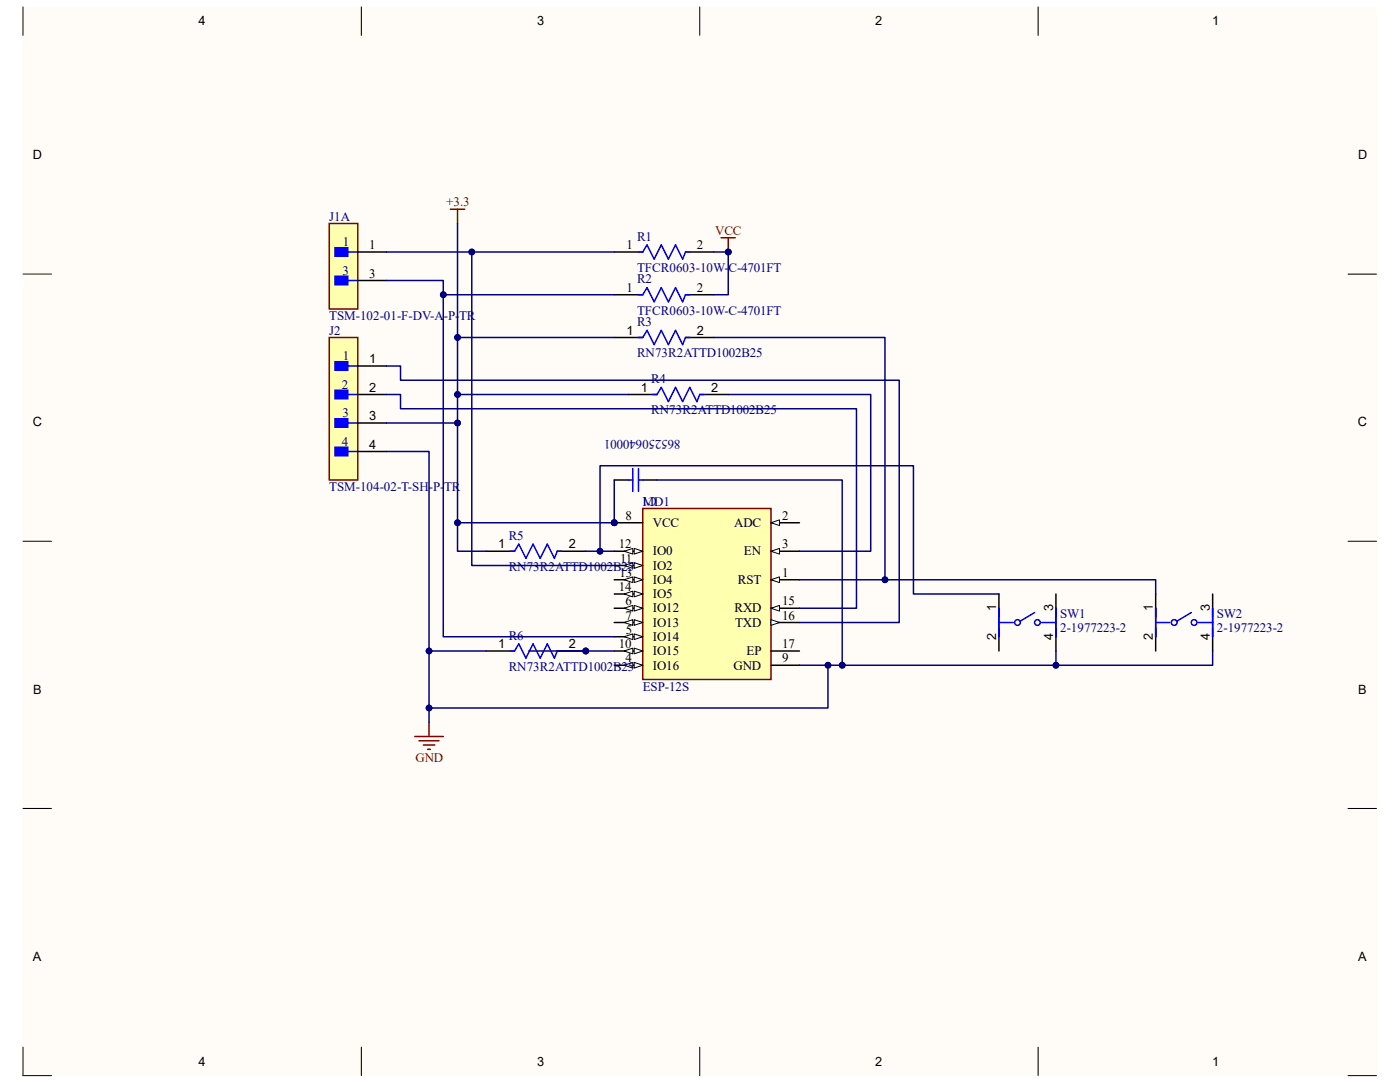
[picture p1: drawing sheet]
<svg xmlns="http://www.w3.org/2000/svg" width="279mm" height="216mm" viewBox="0 0 279 216" stroke-linecap="round" stroke-linejoin="round" font-family="sans-serif">
<g fill="#fffcf8">
<path d="M4.6 1.4h270.1v213.2h-270.1z" fill-rule="evenodd"/>
<path d="M10.3 7.1h258.7v201.8h-258.7z" fill-rule="evenodd"/>
</g>
<g fill="none" stroke="#000" stroke-width=".2">
<path d="M4.6 1.4v5.7M72.1 1.4v5.7M139.6 1.4v5.7M207.2 1.4v5.7M4.6 54.7h5.7M269 54.7h5.7M4.6 108h5.7M269 108h5.7M4.6 161.3h5.7M269 161.3h5.7M4.6 208.9v5.7h5.7M72.1 208.9v5.7"/>
<path d="M139.6 208.9v5.7M207.2 208.9v5.7M269 214.6h5.7"/>
</g>
<circle cx="122.6" cy="104.3" r=".57" fill="#000080"/>
<circle cx="122.6" cy="104.3" r=".57" fill="none" stroke="#000080" stroke-width=".2"/>
<path d="M128.3 101.5h25.6v34.1h-25.6z" fill-rule="evenodd" fill="#ffffb0"/>
<path d="M128.3 101.5h25.6v34.1h-25.6z" fill="none" stroke="#800000" stroke-width=".3"/>
<path d="M122.6 104.3h5.7" fill="none" stroke="#000" stroke-width=".3"/>
<circle cx="122.6" cy="104.3" r=".57" fill="#000080"/>
<circle cx="122.6" cy="104.3" r=".57" fill="none" stroke="#000080" stroke-width=".2"/>
<path d="M122.6 110h5.7" fill="none" stroke="#000" stroke-width=".3"/>
<path d="M126.6 109.4l1.7 .6-1.7 .6z" fill="#f8fcff"/>
<path d="M126.6 109.4l1.7 .6-1.7 .6z" fill="none" stroke="#000" stroke-width=".2"/>
<path d="M124.6 110l1.7-.6v1.2z" fill="#f8fcff"/>
<path d="M124.6 110l1.7-.6v1.2z" fill="none" stroke="#000" stroke-width=".2"/>
<path d="M122.6 112.8h5.7" fill="none" stroke="#000" stroke-width=".3"/>
<path d="M126.6 112.3l1.7 .5-1.7 .6z" fill="#f8fcff"/>
<path d="M126.6 112.3l1.7 .5-1.7 .6z" fill="none" stroke="#000" stroke-width=".2"/>
<path d="M124.6 112.8l1.7-.5v1.1z" fill="#f8fcff"/>
<path d="M124.6 112.8l1.7-.5v1.1z" fill="none" stroke="#000" stroke-width=".2"/>
<path d="M122.6 115.7h5.7" fill="none" stroke="#000" stroke-width=".3"/>
<path d="M126.6 115.1l1.7 .6-1.7 .6z" fill="#f8fcff"/>
<path d="M126.6 115.1l1.7 .6-1.7 .6z" fill="none" stroke="#000" stroke-width=".2"/>
<path d="M124.6 115.7l1.7-.6v1.2z" fill="#f8fcff"/>
<path d="M124.6 115.7l1.7-.6v1.2z" fill="none" stroke="#000" stroke-width=".2"/>
<path d="M122.6 118.5h5.7" fill="none" stroke="#000" stroke-width=".3"/>
<path d="M126.6 118l1.7 .5-1.7 .6z" fill="#f8fcff"/>
<path d="M126.6 118l1.7 .5-1.7 .6z" fill="none" stroke="#000" stroke-width=".2"/>
<path d="M124.6 118.5l1.7-.5v1.1z" fill="#f8fcff"/>
<path d="M124.6 118.5l1.7-.5v1.1z" fill="none" stroke="#000" stroke-width=".2"/>
<path d="M122.6 121.4h5.7" fill="none" stroke="#000" stroke-width=".3"/>
<path d="M126.6 120.8l1.7 .6-1.7 .5z" fill="#f8fcff"/>
<path d="M126.6 120.8l1.7 .6-1.7 .5z" fill="none" stroke="#000" stroke-width=".2"/>
<path d="M124.6 121.4l1.7-.6v1.1z" fill="#f8fcff"/>
<path d="M124.6 121.4l1.7-.6v1.1z" fill="none" stroke="#000" stroke-width=".2"/>
<path d="M122.6 124.2h5.7" fill="none" stroke="#000" stroke-width=".3"/>
<path d="M126.6 123.6l1.7 .6-1.7 .6z" fill="#f8fcff"/>
<path d="M126.6 123.6l1.7 .6-1.7 .6z" fill="none" stroke="#000" stroke-width=".2"/>
<path d="M124.6 124.2l1.7-.6v1.2z" fill="#f8fcff"/>
<path d="M124.6 124.2l1.7-.6v1.2z" fill="none" stroke="#000" stroke-width=".2"/>
<path d="M122.6 127.1h5.7" fill="none" stroke="#000" stroke-width=".3"/>
<path d="M126.6 126.5l1.7 .6-1.7 .5z" fill="#f8fcff"/>
<path d="M126.6 126.5l1.7 .6-1.7 .5z" fill="none" stroke="#000" stroke-width=".2"/>
<path d="M124.6 127.1l1.7-.6v1.1z" fill="#f8fcff"/>
<path d="M124.6 127.1l1.7-.6v1.1z" fill="none" stroke="#000" stroke-width=".2"/>
<path d="M122.6 129.9h5.7" fill="none" stroke="#000" stroke-width=".3"/>
<path d="M126.6 129.3l1.7 .6-1.7 .6z" fill="#f8fcff"/>
<path d="M126.6 129.3l1.7 .6-1.7 .6z" fill="none" stroke="#000" stroke-width=".2"/>
<path d="M124.6 129.9l1.7-.6v1.2z" fill="#f8fcff"/>
<path d="M124.6 129.9l1.7-.6v1.2z" fill="none" stroke="#000" stroke-width=".2"/>
<path d="M122.6 132.7h5.7" fill="none" stroke="#000" stroke-width=".3"/>
<path d="M126.6 132.2l1.7 .5-1.7 .6z" fill="#f8fcff"/>
<path d="M126.6 132.2l1.7 .5-1.7 .6z" fill="none" stroke="#000" stroke-width=".2"/>
<path d="M124.6 132.7l1.7-.5v1.1z" fill="#f8fcff"/>
<path d="M124.6 132.7l1.7-.5v1.1z" fill="none" stroke="#000" stroke-width=".2"/>
<path d="M153.9 104.3h5.6" fill="none" stroke="#000" stroke-width=".3"/>
<path d="M153.9 104.3l1.7-.6v1.2z" fill="#f8fcff"/>
<path d="M153.9 104.3l1.7-.6v1.2z" fill="none" stroke="#000" stroke-width=".2"/>
<path d="M153.9 110h5.6" fill="none" stroke="#000" stroke-width=".3"/>
<path d="M153.9 110l1.7-.6v1.2z" fill="#f8fcff"/>
<path d="M153.9 110l1.7-.6v1.2z" fill="none" stroke="#000" stroke-width=".2"/>
<path d="M153.9 115.7h5.6M153.9 129.9h5.6" fill="none" stroke="#000" stroke-width=".3"/>
<path d="M153.9 115.7l1.7-.6v1.2z" fill="#f8fcff"/>
<path d="M153.9 115.7l1.7-.6v1.2z" fill="none" stroke="#000" stroke-width=".2"/>
<path d="M153.9 121.4h5.6" fill="none" stroke="#000" stroke-width=".3"/>
<path d="M153.9 121.4l1.7-.6v1.1z" fill="#f8fcff"/>
<path d="M153.9 121.4l1.7-.6v1.1z" fill="none" stroke="#000" stroke-width=".2"/>
<path d="M153.9 124.2h5.6" fill="none" stroke="#000" stroke-width=".3"/>
<path d="M153.9 123.6l1.7 .6-1.7 .6z" fill="#f8fcff"/>
<path d="M153.9 123.6l1.7 .6-1.7 .6z" fill="none" stroke="#000" stroke-width=".2"/>
<path d="M153.9 132.7h5.6" fill="none" stroke="#000" stroke-width=".3"/>
<circle cx="116.9" cy="129.9" r=".57" fill="#000080"/>
<circle cx="116.9" cy="129.9" r=".57" fill="none" stroke="#000080" stroke-width=".2"/>
<path d="M97 129.9h5.7M111.2 129.9h5.7" fill="none" stroke="#000" stroke-width=".3"/>
<circle cx="116.9" cy="129.9" r=".57" fill="#000080"/>
<circle cx="116.9" cy="129.9" r=".57" fill="none" stroke="#000080" stroke-width=".2"/>
<g fill="none" stroke="#00f" stroke-width=".3">
<path d="M127.4 58.8h.9l.8-1.4 1.5 2.8 1.4-2.8 1.4 2.8 1.4-2.8 1.4 2.8 .6-1.4h.9M125.4 95.8h.9M126.3 93.5v4.6M127.4 95.8h.9M127.4 93.5v4.6M101.8 129.9h.9l.8-1.4 1.5 2.8 1.4-2.8 1.4 2.8 1.4-2.8 1.4 2.8 .6-1.4h.9M199.4 124.2h2.8M199.4 121.4v5.7M206.5 122.2l-2.9 1.7M207.9 124.2h2.8M210.7 121.4v5.7"/>
<circle cx="203.1" cy="124.2" r=".57"/>
<circle cx="207" cy="124.2" r=".57"/>
</g>
<path d="M122.6 58.8h5.7M136.8 58.8h5.7M122.6 95.8h2.8M128.3 95.8h2.8M199.4 118.5v11.4M210.7 118.5v11.4" fill="none" stroke="#000" stroke-width=".3"/>
<path d="M143.9 47.4h2.9M145.3 47.4v2.9M82.8 147h5.7M83.6 147.8h4M84.5 148.7h2.3M85.3 149.5h.6M85.6 144.1v2.9" fill="none" stroke="#800000" stroke-width=".3"/>
<circle cx="145.3" cy="50.3" r=".57" fill="#000080"/>
<circle cx="145.3" cy="50.3" r=".57" fill="none" stroke="#000080" stroke-width=".2"/>
<path d="M89.9 41.8h2.8M91.3 41.8v2.8" fill="none" stroke="#800000" stroke-width=".3"/>
<path d="M122.6 50.3h5.7M136.8 50.3h5.7M122.6 67.3h5.7M125.4 78.7h5.7M136.8 67.3h5.7M139.6 78.7h5.7M97 110h5.7M111.2 110h5.7M230.6 118.5v11.4M242 118.5v11.4" fill="none" stroke="#000" stroke-width=".3"/>
<g fill="none" stroke="#00f" stroke-width=".3">
<path d="M127.4 50.3h.9l.8-1.4 1.5 2.8 1.4-2.8 1.4 2.8 1.4-2.8 1.4 2.8 .6-1.4h.9M127.4 67.3h.9l.8-1.4 1.5 2.9 1.4-2.9 1.4 2.9 1.4-2.9 1.4 2.9 .6-1.5h.9M130.3 78.7h.8l.9-1.4 1.4 2.8 1.4-2.8 1.4 2.8 1.5-2.8 1.4 2.8 .5-1.4h.9M101.8 110h.9l.8-1.4 1.5 2.8 1.4-2.8 1.4 2.8 1.4-2.8 1.4 2.8 .6-1.4h.9M230.6 124.2h2.9M230.6 121.4v5.7M237.7 122.2l-2.8 1.7M239.2 124.2h2.8M242 121.4v5.7"/>
<circle cx="234.3" cy="124.2" r=".57"/>
<circle cx="238.3" cy="124.2" r=".57"/>
</g>
<path d="M65.7 67.3h5.7v28.5h-5.7z" fill-rule="evenodd" fill="#ffffb0"/>
<path d="M65.7 67.3h5.7v28.5h-5.7z" fill="none" stroke="#800000" stroke-width=".3"/>
<path d="M66.9 72.2h2.5v1.7h-2.5z" fill-rule="evenodd" fill="#00f"/>
<path d="M66.9 72.2h2.5v1.7h-2.5zM69.4 73h2" fill="none" stroke="#00f" stroke-width=".3"/>
<path d="M66.9 77.9h2.5v1.7h-2.5z" fill-rule="evenodd" fill="#00f"/>
<path d="M66.9 77.9h2.5v1.7h-2.5zM69.4 78.7h2" fill="none" stroke="#00f" stroke-width=".3"/>
<path d="M66.9 83.6h2.5v1.7h-2.5z" fill-rule="evenodd" fill="#00f"/>
<path d="M66.9 83.6h2.5v1.7h-2.5zM69.4 84.4h2" fill="none" stroke="#00f" stroke-width=".3"/>
<path d="M66.9 89.2h2.5v1.7h-2.5z" fill-rule="evenodd" fill="#00f"/>
<path d="M66.9 89.2h2.5v1.7h-2.5zM69.4 90.1h2" fill="none" stroke="#00f" stroke-width=".3"/>
<path d="M71.4 73h5.7M71.4 78.7h5.7M71.4 84.4h5.7M71.4 90.1h5.7" fill="none" stroke="#000" stroke-width=".3"/>
<path d="M65.7 44.6h5.7v17.1h-5.7z" fill-rule="evenodd" fill="#ffffb0"/>
<path d="M65.7 44.6h5.7v17.1h-5.7z" fill="none" stroke="#800000" stroke-width=".3"/>
<path d="M66.9 49.4h2.5v1.7h-2.5z" fill-rule="evenodd" fill="#00f"/>
<path d="M66.9 49.4h2.5v1.7h-2.5zM69.4 50.3h2" fill="none" stroke="#00f" stroke-width=".3"/>
<path d="M66.9 55.1h2.5v1.7h-2.5z" fill-rule="evenodd" fill="#00f"/>
<path d="M66.9 55.1h2.5v1.7h-2.5zM69.4 56h2" fill="none" stroke="#00f" stroke-width=".3"/>
<path d="M71.4 50.3h5.7M71.4 56h5.7" fill="none" stroke="#000" stroke-width=".3"/>
<path d="M105.5 129.9h17.1" fill="none" stroke="#000080" stroke-width=".3"/>
<circle cx="116.9" cy="129.9" r=".57" fill="#000080"/>
<circle cx="116.9" cy="129.9" r=".57" fill="none" stroke="#000080" stroke-width=".2"/>
<path d="M97 129.9h-11.4v14.2" fill="none" stroke="#000080" stroke-width=".3"/>
<circle cx="85.6" cy="129.9" r=".57" fill="#000080"/>
<circle cx="85.6" cy="129.9" r=".57" fill="none" stroke="#000080" stroke-width=".2"/>
<circle cx="85.6" cy="141.3" r=".57" fill="#000080"/>
<circle cx="85.6" cy="141.3" r=".57" fill="none" stroke="#000080" stroke-width=".2"/>
<path d="M122.6 95.8v8.5" fill="none" stroke="#000080" stroke-width=".3"/>
<circle cx="122.6" cy="104.3" r=".57" fill="#000080"/>
<circle cx="122.6" cy="104.3" r=".57" fill="none" stroke="#000080" stroke-width=".2"/>
<path d="M131.1 95.8h37v36.9h-8.6" fill="none" stroke="#000080" stroke-width=".3"/>
<circle cx="168.1" cy="132.7" r=".57" fill="#000080"/>
<circle cx="168.1" cy="132.7" r=".57" fill="none" stroke="#000080" stroke-width=".2"/>
<circle cx="165.2" cy="132.7" r=".57" fill="#000080"/>
<circle cx="165.2" cy="132.7" r=".57" fill="none" stroke="#000080" stroke-width=".2"/>
<path d="M91.3 44.6v59.7h31.3" fill="none" stroke="#000080" stroke-width=".3"/>
<circle cx="91.3" cy="67.3" r=".57" fill="#000080"/>
<circle cx="91.3" cy="67.3" r=".57" fill="none" stroke="#000080" stroke-width=".2"/>
<circle cx="91.3" cy="78.7" r=".57" fill="#000080"/>
<circle cx="91.3" cy="78.7" r=".57" fill="none" stroke="#000080" stroke-width=".2"/>
<circle cx="91.3" cy="84.4" r=".57" fill="#000080"/>
<circle cx="91.3" cy="84.4" r=".57" fill="none" stroke="#000080" stroke-width=".2"/>
<circle cx="91.3" cy="104.3" r=".57" fill="#000080"/>
<circle cx="91.3" cy="104.3" r=".57" fill="none" stroke="#000080" stroke-width=".2"/>
<circle cx="122.6" cy="104.3" r=".57" fill="#000080"/>
<circle cx="122.6" cy="104.3" r=".57" fill="none" stroke="#000080" stroke-width=".2"/>
<path d="M165.2 132.7v8.6h-79.6" fill="none" stroke="#000080" stroke-width=".3"/>
<circle cx="165.2" cy="132.7" r=".57" fill="#000080"/>
<circle cx="165.2" cy="132.7" r=".57" fill="none" stroke="#000080" stroke-width=".2"/>
<circle cx="85.6" cy="141.3" r=".57" fill="#000080"/>
<circle cx="85.6" cy="141.3" r=".57" fill="none" stroke="#000080" stroke-width=".2"/>
<path d="M91.3 78.7h34.1" fill="none" stroke="#000080" stroke-width=".3"/>
<circle cx="91.3" cy="78.7" r=".57" fill="#000080"/>
<circle cx="91.3" cy="78.7" r=".57" fill="none" stroke="#000080" stroke-width=".2"/>
<path d="M142.5 67.3h34.1v48.4h-17M145.3 78.7h28.5v31.3h-14.2" fill="none" stroke="#000080" stroke-width=".3"/>
<circle cx="176.6" cy="115.7" r=".57" fill="#000080"/>
<circle cx="176.6" cy="115.7" r=".57" fill="none" stroke="#000080" stroke-width=".2"/>
<path d="M116.9 110h5.7" fill="none" stroke="#000080" stroke-width=".3"/>
<circle cx="119.7" cy="110" r=".57" fill="#000080"/>
<circle cx="119.7" cy="110" r=".57" fill="none" stroke="#000080" stroke-width=".2"/>
<path d="M91.3 104.3v5.7h5.7" fill="none" stroke="#000080" stroke-width=".3"/>
<circle cx="91.3" cy="104.3" r=".57" fill="#000080"/>
<circle cx="91.3" cy="104.3" r=".57" fill="none" stroke="#000080" stroke-width=".2"/>
<path d="M77.1 84.4h14.2" fill="none" stroke="#000080" stroke-width=".3"/>
<circle cx="91.3" cy="84.4" r=".57" fill="#000080"/>
<circle cx="91.3" cy="84.4" r=".57" fill="none" stroke="#000080" stroke-width=".2"/>
<path d="M77.1 90.1h8.5v39.8" fill="none" stroke="#000080" stroke-width=".3"/>
<circle cx="85.6" cy="129.9" r=".57" fill="#000080"/>
<circle cx="85.6" cy="129.9" r=".57" fill="none" stroke="#000080" stroke-width=".2"/>
<path d="M122.6 58.8h-34.1v68.3h34.1M77.1 78.7h2.8v2.9h91v39.8h-11.4M77.1 73h2.8v2.9h99.6v48.3h-19.9" fill="none" stroke="#000080" stroke-width=".3"/>
<circle cx="88.5" cy="58.8" r=".57" fill="#000080"/>
<circle cx="88.5" cy="58.8" r=".57" fill="none" stroke="#000080" stroke-width=".2"/>
<path d="M210.7 129.9v2.8h-42.6" fill="none" stroke="#000080" stroke-width=".3"/>
<circle cx="168.1" cy="132.7" r=".57" fill="#000080"/>
<circle cx="168.1" cy="132.7" r=".57" fill="none" stroke="#000080" stroke-width=".2"/>
<circle cx="210.7" cy="132.7" r=".57" fill="#000080"/>
<circle cx="210.7" cy="132.7" r=".57" fill="none" stroke="#000080" stroke-width=".2"/>
<path d="M119.8 110v-17.1h62.5v25.6h17.1" fill="none" stroke="#000080" stroke-width=".3"/>
<circle cx="119.7" cy="110" r=".57" fill="#000080"/>
<circle cx="119.7" cy="110" r=".57" fill="none" stroke="#000080" stroke-width=".2"/>
<path d="M176.6 115.7h54v2.8" fill="none" stroke="#000080" stroke-width=".3"/>
<circle cx="176.6" cy="115.7" r=".57" fill="#000080"/>
<circle cx="176.6" cy="115.7" r=".57" fill="none" stroke="#000080" stroke-width=".2"/>
<path d="M242 129.9v2.8h-31.3" fill="none" stroke="#000080" stroke-width=".3"/>
<circle cx="210.7" cy="132.7" r=".57" fill="#000080"/>
<circle cx="210.7" cy="132.7" r=".57" fill="none" stroke="#000080" stroke-width=".2"/>
<path d="M122.6 50.3h-28.4v62.5h28.4" fill="none" stroke="#000080" stroke-width=".3"/>
<circle cx="94.2" cy="50.3" r=".57" fill="#000080"/>
<circle cx="94.2" cy="50.3" r=".57" fill="none" stroke="#000080" stroke-width=".2"/>
<path d="M142.5 50.3h2.8" fill="none" stroke="#000080" stroke-width=".3"/>
<circle cx="145.3" cy="50.3" r=".57" fill="#000080"/>
<circle cx="145.3" cy="50.3" r=".57" fill="none" stroke="#000080" stroke-width=".2"/>
<path d="M145.3 50.3v8.5h-2.8" fill="none" stroke="#000080" stroke-width=".3"/>
<circle cx="145.3" cy="50.3" r=".57" fill="#000080"/>
<circle cx="145.3" cy="50.3" r=".57" fill="none" stroke="#000080" stroke-width=".2"/>
<path d="M77.1 50.3h17.1" fill="none" stroke="#000080" stroke-width=".3"/>
<circle cx="94.2" cy="50.3" r=".57" fill="#000080"/>
<circle cx="94.2" cy="50.3" r=".57" fill="none" stroke="#000080" stroke-width=".2"/>
<path d="M77.1 56h11.4v2.8" fill="none" stroke="#000080" stroke-width=".3"/>
<circle cx="88.5" cy="58.8" r=".57" fill="#000080"/>
<circle cx="88.5" cy="58.8" r=".57" fill="none" stroke="#000080" stroke-width=".2"/>
<path d="M91.3 67.3h31.3" fill="none" stroke="#000080" stroke-width=".3"/>
<circle cx="91.3" cy="67.3" r=".57" fill="#000080"/>
<circle cx="91.3" cy="67.3" r=".57" fill="none" stroke="#000080" stroke-width=".2"/>
<g font-size="2.6" fill="#800000">
<text x="89.1" y="41.2">+3.3</text>
<text x="142.7" y="46.9">VCC</text>
<text x="82.9" y="152.1">GND</text>
</g>
<g font-size="2.6" fill="#000080">
<text x="65.7" y="44">J1A</text>
<text x="68.4" y="49.1">1</text>
<text x="127.1" y="48">R1</text>
<text x="68.3" y="54.8">3</text>
<text x="127.1" y="56.6">R2</text>
<text x="127.1" y="54.3">TFCR0603-10W-C-4701FT</text>
<text x="65.7" y="63.9">TSM-102-01-F-DV-A-P-TR</text>
<text x="127.1" y="62.8">TFCR0603-10W-C-4701FT</text>
<text x="127.1" y="65.1">R3</text>
<text x="65.7" y="66.8">J2</text>
<text x="68.4" y="71.9">1</text>
<text x="127.1" y="71.3">RN73R2ATTD1002B25</text>
<text x="68.2" y="77.6">2</text>
<text x="130" y="76.5">R4</text>
<text x="68.3" y="83.3">3</text>
<text x="130" y="82.7">RN73R2ATTD1002B25</text>
<text x="68.2" y="88.9">4</text>
<text x="135.8" y="87.8" transform="rotate(-180 135.8 87.8)">865250640001</text>
<text x="65.7" y="98">TSM-104-02-T-SH-P-TR</text>
<text x="128.3" y="100.9">MD1</text>
<text x="131.1" y="99.1" transform="rotate(-180 131.1 99.1)">C1</text>
<text x="101.5" y="107.7">R5</text>
<text x="101.5" y="114">RN73R2ATTD1002B25</text>
<text x="211.6" y="123.4">SW1</text>
<text x="242.9" y="123.4">SW2</text>
<text x="101.5" y="127.6">R6</text>
<text x="211.6" y="126.2">2-1977223-2</text>
<text x="242.9" y="126.2">2-1977223-2</text>
<text x="101.5" y="133.9">RN73R2ATTD1002B25</text>
<text x="128.3" y="137.9">ESP-12S</text>
</g>
<g font-size="2.6">
<text x="73.7" y="49.7">1</text>
<text x="125" y="49.7">1</text>
<text x="139.1" y="49.7">2</text>
<text x="73.7" y="55.4">3</text>
<text x="125" y="58.3">1</text>
<text x="139.1" y="58.3">2</text>
<text x="124.8" y="103.8">8</text>
<text x="130.3" y="105.2">VCC</text>
<text x="146.5" y="105.2">ADC</text>
<text x="156.1" y="103.8">2</text>
<text x="123.5" y="109.4">12</text>
<text x="123.7" y="112.3">11</text>
<text x="130.3" y="110.8">IO0</text>
<text x="130.3" y="113.7">IO2</text>
<text x="148.5" y="110.8">EN</text>
<text x="156.1" y="109.4">3</text>
<text x="123.5" y="117.9">14</text>
<text x="123.6" y="115.1">13</text>
<text x="130.3" y="116.5">IO4</text>
<text x="130.3" y="119.4">IO5</text>
<text x="147.2" y="116.5">RST</text>
<text x="156.1" y="115.1">1</text>
<text x="124.8" y="120.8">6</text>
<text x="124.8" y="123.7">7</text>
<text x="130.3" y="122.2">IO12</text>
<text x="130.3" y="125.1">IO13</text>
<text x="146.6" y="122.2">RXD</text>
<text x="146.7" y="125.1">TXD</text>
<text x="156.1" y="120.8">15</text>
<text x="156.1" y="123.7">16</text>
<text x="123.5" y="129.3">10</text>
<text x="124.9" y="126.5">5</text>
<text x="130.3" y="127.9">IO14</text>
<text x="130.3" y="130.8">IO15</text>
<text x="149" y="130.8">EP</text>
<text x="156.1" y="129.3">17</text>
<text x="124.8" y="132.2">4</text>
<text x="130.3" y="133.6">IO16</text>
<text x="146.4" y="133.6">GND</text>
<text x="156.1" y="132.2">9</text>
</g>
<g font-size="2.5">
<text x="39.6" y="5.1">4</text>
<text x="107.2" y="5.1">3</text>
<text x="174.7" y="5.1">2</text>
<text x="241.9" y="5.1">1</text>
<text x="6.6" y="31.8">D</text>
<text x="271" y="31.8">D</text>
<text x="125.1" y="66.8">1</text>
<text x="139.1" y="66.8">2</text>
<text x="73.7" y="72.5">1</text>
<text x="73.7" y="78.1">2</text>
<text x="73.7" y="83.9">3</text>
<text x="127.9" y="78.1">1</text>
<text x="141.9" y="78.1">2</text>
<text x="6.6" y="85">C</text>
<text x="73.7" y="89.5">4</text>
<text x="271" y="85">C</text>
<text x="99.4" y="109.4">1</text>
<text x="113.5" y="109.4">2</text>
<text x="198.8" y="121.9" transform="rotate(-90 198.8 121.9)">1</text>
<text x="210.2" y="121.9" transform="rotate(-90 210.2 121.9)">3</text>
<text x="230.1" y="121.9" transform="rotate(-90 230.1 121.9)">1</text>
<text x="241.5" y="121.9" transform="rotate(-90 241.5 121.9)">3</text>
<text x="99.4" y="129.3">1</text>
<text x="113.5" y="129.3">2</text>
<text x="198.8" y="127.8" transform="rotate(-90 198.8 127.8)">2</text>
<text x="210.2" y="127.8" transform="rotate(-90 210.2 127.8)">4</text>
<text x="230.1" y="127.8" transform="rotate(-90 230.1 127.8)">2</text>
<text x="241.5" y="127.8" transform="rotate(-90 241.5 127.8)">4</text>
<text x="6.6" y="138.4">B</text>
<text x="271.1" y="138.4">B</text>
<text x="6.6" y="191.7">A</text>
<text x="271" y="191.7">A</text>
<text x="39.6" y="212.6">4</text>
<text x="107.2" y="212.6">3</text>
<text x="174.7" y="212.6">2</text>
<text x="241.9" y="212.6">1</text>
</g>
</svg>
